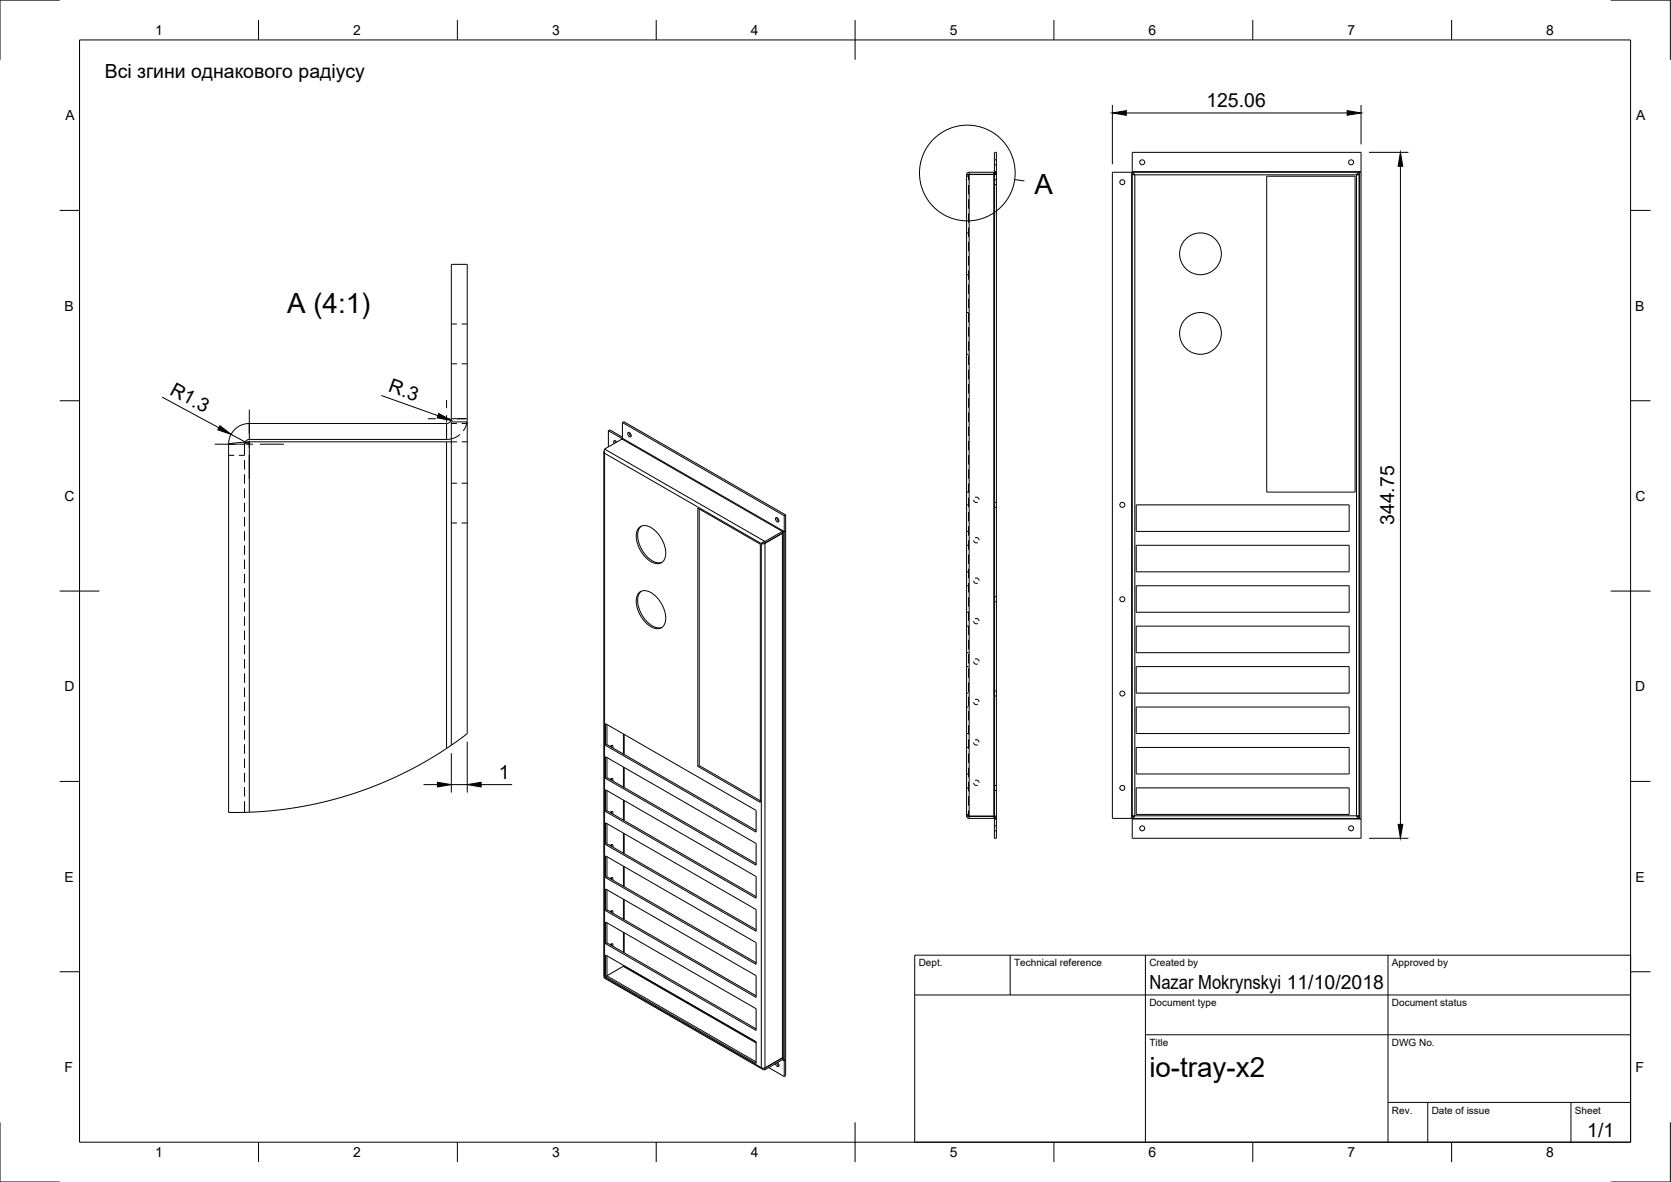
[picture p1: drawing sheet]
<svg xmlns="http://www.w3.org/2000/svg" width="420mm" height="297mm" viewBox="0 0 420 297" stroke-linecap="round" stroke-linejoin="round" font-family="sans-serif">
<!-- layer: Visible -->
<g fill="none" stroke="#000" stroke-width=".25">
<path d="M243 43.9v161.1M243.7 43.8l-.1 .1M243.7 43.3l-.5 .2-.2 .4M243.7 43.3v.5M250 43.8h-6.3M250 43.9h-7M250 43.1l-.1 .2h-6.2M250 43.2h.5v162.5h-.5zM250 43.1v-4.8h.5v4.8M250 43.1h.5M250.5 43.1v.1M284.7 43.9h.6"/>
<path d="M284.7 43.3v.5l.6 .1M284.7 43.3l.6 .6M284.7 43.9h-.2v-.6h-4.8v162.4h4.8v-.6h.2M284.7 43.3v-5h57.5v4.8h-.5v.2M284.7 43.9v161.2M284.7 43.3h57M284.7 43.9h.4M285.2 43.9h.1M318.5 44.3h22.2v79.4h-22.2zM341.2 43.9h-.1M341.3 43.9h.4M341.7 43.9h-.6"/>
<path d="M341.7 43.3v.5l-.6 .1M341.7 43.3l-.6 .6M341.7 43.9h.2v-.7h.3v162.5h-.3v-.6h-.2M341.7 43.9v161.2M57.5 111.6v92.6l7.6-.2 7.4-.8 7.3-1.3 7.1-1.9 7-2.4 6.8-2.9 6.6-3.5 6.2-3.9M62.7 110.4l-.6 .2-.5 .5M62.7 106.4l-2 .4-1.7 1.2-1.1 1.6-.4 2M62.7 106.4v4M113.5 105.2a1.2 1.2 0 0 1-1.2 1.2h-49.6M113.5 106h4v78.4l-4 2.9zM113.5 111h-50.8l-4 .4-1.2 .2M113.5 105.2v-38.8h4v38.8"/>
<path d="M113.5 105.2h4M113.5 110.3l-1.2 .1h-49.6M117.5 105.2l-.1 .8M151.8 113.6v131.8l.2 .2M153 108.2v4.1M153 108.2l3.4 2M153 108.2l.3-.2 3.2 1.9M154.7 110.7l.1 .6M155 111.1l-.6-.3v.7M156.4 110.3l-4.4 2.6v1l-.2-.2 .1-.3M156.4 110.2v.1M156.5 106.2l.4-.2 40.6 23.4"/>
<path d="M156.5 110.1l-.1 .1M156.5 106.2l40.7 23.4M156.5 106.2v3.9M156.5 110.1l-.1 .2M157.9 108.8l.4-.1 .2 .2 .2 .8-.4 .1-.2-.2zM158.2 108.7l.1 .5 .4 .4M160.6 132.7a2.67 2.67 0 0 1 3.8 .3 7.4 7.4 0 0 1 2.7 7.5 2.2 2.2 0 0 1-3.4 .7 7.9 7.9 0 0 1-3.7-7.3zM161.2 132.2a3.8 3.8 0 0 0-.6 4.2 7.2 7.2 0 0 0 4.7 5l1.2-.1M175.5 127.7l15.7 9.1v64.8l-15.7-9zM175.8 127.9v64.5M192.2 136.4l.1 .1M192.3 136.5l-.4-.1-.5 .2"/>
<path d="M192.3 136.5l-.9 .1M192.3 136.1l-.9 .5M192.3 136.1v.4M195 130.2l.4-.1 .2 .2 .2 .8h-.4l-.2-.2zM195.3 130.1l.2 .5 .4 .4M196.9 133.5v.5l-4.6 2.5M196.9 133.5l.3 .2M196.9 133.8l-4.6 2.7M197 133.5h-.1M197.2 133.6l-.4-.2-4.5 2.7M197.2 129.6v4M197.2 133.7v132.8"/>
<path d="M197.5 133.4h.1M197.5 129.4v4l-.3 .2M197.5 133.4v132.9l-.3 .2M197.5 133.4l-.3 .3M197.5 129.4l-.3 .2M285.7 126.9h53.5v6.6h-53.5zM285.7 137h53.5v6.7h-53.5zM160.6 149a2.67 2.67 0 0 1 3.8 .4 7.4 7.4 0 0 1 2.7 7.5 2.2 2.2 0 0 1-3.4 .6 7.9 7.9 0 0 1-3.7-7.2zM161.2 148.6a3.8 3.8 0 0 0-.6 4.1 7.2 7.2 0 0 0 4.7 5.1l1.2-.1M285.7 147.2h53.5v6.7h-53.5zM285.7 157.4h53.5v6.6h-53.5zM285.7 167.5h53.5v6.7h-53.5z"/>
<path d="M285.7 177.7h53.5v6.6h-53.5zM152.3 181.9l37.8 21.8v5.4l-37.8-21.8zM152.3 190.2l37.8 21.8v5.4l-37.8-21.8zM152.3 198.5l37.8 21.8v5.4l-37.8-21.8zM152.6 195.4l-.3 .2M152.6 187.1l-.3 .2M152.6 187.1l37.5 21.6M152.6 182.1v5M152.6 190.4v5M152.6 198.7v5M152.6 195.4l37.5 21.6M153.4 187.6l.6-.3 .1 .6"/>
<path d="M153.4 195.9l.6-.3 .1 .7M153.8 187.3l-.1 .4M153.8 195.6l-.1 .5M156.9 184.6v5M156.9 192.9v5M175.8 192.4l-.3 .2M175.8 192.4l15.4 8.8M285.7 187.8h53.5v6.7h-53.5zM285.7 198h53.5v6.7h-53.5zM152.3 206.8l37.8 21.8v5.4l-37.8-21.8zM152.3 215.1l37.8 21.8v5.4l-37.8-21.8zM152.6 212l-.3 .2"/>
<path d="M152.6 203.7l-.3 .2M152.6 207v5M152.6 215.3v5M152.6 203.7l37.5 21.6M152.6 212l37.5 21.6M153.4 204.2l.6-.3 .1 .7M153.4 212.5l.6-.2 .1 .6M153.8 203.9l-.1 .5M153.8 212.2l-.1 .5M156.9 201.2v5M156.9 209.5v5M156.9 217.8v5"/>
<path d="M243 205l.2 .5 .5 .2M243 205l7 .1M243.6 205.1l.1 .1M243.7 205.2h6.3M243.7 205.7h6.2l.1 .1M243.7 205.2v.5M250 205.8v4.9h.5v-4.9M250 205.8h.5M250.5 205.7v.1M284.7 205.7v5h57.5v-4.9h-.5v-.1M284.7 205.7h57M284.7 205.1h.4"/>
<path d="M285.3 205l-.1 .1M285.3 205l-.6 .1M285.3 205l-.6 .2v.5M285.3 205l-.6 .7M341.1 205l.6 .2v.5M341.1 205l.6 .7M341.1 205l.1 .1M341.1 205l.6 .1M341.3 205.1h.4M152.3 223.4l37.8 21.8v5.4l-37.8-21.8zM152.3 231.7l37.8 21.8v5.5l-37.8-21.8zM152.6 236.9l-.3 .3"/>
<path d="M152.6 228.6l-.3 .2M152.6 220.3l-.3 .2M152.6 223.6v5M152.6 231.9v5M152.6 220.3l37.5 21.6M152.6 228.6l37.5 21.6M152.6 236.9l37.5 21.6M153.4 237.4l.6-.2 .1 .6M153.4 229.1l.6-.2 .1 .6M153.4 220.8l.6-.2 .1 .6M153.8 237.2l-.1 .4M153.8 228.9l-.1 .4"/>
<path d="M153.8 220.5l-.1 .5M156.9 226.1v5M156.9 234.4v5M152 245.6v.1M152 245.6l-.1 .2 39.9 22.9M152.3 245.5l4.6-2.8 33.2 19.2M152.3 240l37.8 21.8v5.5l-37.8-21.8zM152.6 240.2v5.1l37.5 21.6M192.3 268.4h.1M192.3 268.4v.4M193.3 268.3l3.9 2.2M195.3 267.1l.6 .7"/>
<path d="M195.5 267l.3 .5-.2 .5-.4-.2-.2-.5M196.8 266.4l.4 .2M196.8 266.4l-4.5 2.4M196.9 265.8l-4.6 2.6M196.9 265.8v.5l.3 .2M196.9 266.3l-.1 .1M196.9 265.8l-4.6 2.6-.9-.1 .4 .4 .5 .1M197.2 266.6v3.9M197.5 266.3v.1M197.5 266.4v3.9l-.3 .2M197.5 266.4l-.3 .2"/>
<circle cx="282.2" cy="45.8" r=".63"/>
<circle cx="287.2" cy="40.8" r=".63"/>
<circle cx="339.7" cy="40.8" r=".63"/>
<circle cx="301.8" cy="63.8" r="5.3"/>
<circle cx="301.8" cy="83.8" r="5.3"/>
<circle cx="282.2" cy="126.9" r=".63"/>
<circle cx="282.2" cy="150.6" r=".63"/>
<circle cx="282.2" cy="174.3" r=".63"/>
<circle cx="282.2" cy="198" r=".63"/>
<circle cx="287.2" cy="208.2" r=".63"/>
<circle cx="339.7" cy="208.2" r=".63"/>
</g>
<!-- layer: Visible Narrow -->
<g fill="none" stroke="#000" stroke-width=".25">
<path d="M243.7 43.9v161.2M249.9 43.3v.5M249.9 43.9v161.2M284.5 43.9v161.2M284.7 43.1h57M285.3 43.9h55.8v161.1h-55.8zM341.9 43.9v161.2M62.7 111v93.1M112.3 106.4v4M112.3 111v77.1M152 113.9l39.4 22.7v131.7l-39.4-22.7zM152 112.9l40.3 23.2"/>
<path d="M156.4 110.3l40.3 23.3 .1 132.8M156.5 110.1l40.3 23.3M192.3 136.5v131.9M196.7 134h.1M196.9 134v131.8M156.8 184.4v5.1M156.8 192.8v5M156.8 201.1v5M156.8 209.4v5M156.8 217.7v5M249.9 205.2v.5M284.7 205.8h57"/>
<path d="M156.8 226v5M156.8 234.3v5M156.7 242.8l33.4 19.3M156.8 242.6v.2M192.3 268.4h.1M196.7 265.9h.1"/>
</g>
<!-- layer: Hidden -->
<g fill="none" stroke="#000" stroke-width=".25">
<path d="M243 58.5h.5M243 44.3h.5M243 43.9h.5M243.5 43.9v1.4M243.5 46.5v2.4M243.5 50.1v2.3M243.5 53.6v2.4M243.5 57.2v2.4M243.6 43.9h-.1M243.7 43.9h-.2M250 40.2h.5M250 41.4h.5"/>
<path d="M250 45.2h.5M250 46.4h.5M250 43.9h.5M250 43.3h.5M250.5 43.2l-.5 .6M243 69h.5M243 78.5h.5M243.5 60.8v2.4M243.5 64.3v2.4M243.5 67.9v2.4M243.5 71.5v2.4M243.5 75.1v2.3"/>
<path d="M243.5 78.6v2.4M113.5 91.4h1.4M113.5 81.4h1.4M116.1 91.4h1.4M116.1 81.4h1.4M243 89h.5M243.5 82.2v2.4M243.5 85.8v2.4M243.5 89.4v2.3M243.5 92.9v2.4M243.5 96.5v2.4M57.5 111.6h1.4"/>
<path d="M57.5 114.4h1.4M60.1 111.6h1.4M61.5 111.6v2.8h-1.4M61.5 115.6v2.4M61.5 119.2v2.4M61.6 111.1l-.1 .5M62.7 111l-1.2 .6M113.5 106.4h1.4M113.5 111h1.4M115.7 109.2l-1 .7-1.2 .4M116.1 106.4h1.4M116.1 111h1.4"/>
<path d="M117.4 106l-.3 1.2-.6 1.1M243.5 100.1v2.3M243.5 103.6v2.4M243.5 107.2v2.4M243.5 110.8v2.4M243.5 114.4v2.3M243.5 117.9v2.4M61.5 122.8v2.3M61.5 126.3v2.4M61.5 129.9v2.4M61.5 133.5v2.4M61.5 137.1v2.3"/>
<path d="M113.5 131.4h1.4M113.5 121.4h1.4M116.1 131.4h1.4M116.1 121.4h1.4M243 137h.5M243 133.5h.5M243 126.9h.5M243 123.7h.5M243.5 121.5v2.4M243.5 125.1v2.4M243.5 128.6v2.4M243.5 132.2v2.4"/>
<path d="M243.5 135.8v2.4M243.5 139.4v2.3M244.8 135.8l.4 .6h.6M244.8 125.6l.4 .6h.6M245.2 135.2h.6l.4 .6M245.2 125h.6l.4 .6M250 126.3h.5M250 127.5h.5M61.5 140.6v2.4M61.5 144.2v2.4M61.5 147.8v2.4M61.5 151.3v2.4"/>
<path d="M61.5 154.9v2.4M61.5 158.5v2.4M243 157.4h.5M243 153.9h.5M243 147.2h.5M243 143.7h.5M243.5 142.9v2.4M243.5 146.5v2.4M243.5 150.1v2.4M243.5 153.6v2.4M243.5 157.2v2.4M244.8 145.9l.4 .6h.6"/>
<path d="M244.8 156.1l.4 .6h.6M245.2 145.3h.6l.4 .6M245.2 155.5h.6l.4 .6M250 150h.5M250 151.2h.5M61.5 162.1v2.3M61.5 165.6v2.4M61.5 169.2v2.4M61.5 172.8v2.4M61.5 176.3v2.4M61.5 179.9v2.4M243 177.7h.5"/>
<path d="M243 174.2h.5M243 167.5h.5M243 164h.5M243.5 160.8v2.4M243.5 164.4v2.3M243.5 167.9v2.4M243.5 171.5v2.4M243.5 175.1v2.4M243.5 178.6v2.4M244.8 176.4l.4 .6h.6M244.8 166.2l.4 .6h.6M245.2 175.8h.6l.4 .6"/>
<path d="M245.2 165.7h.6l.4 .5M250 173.7h.5M250 174.9h.5M61.5 183.5v2.4M61.5 187.1v2.3M61.5 190.6v2.4M61.5 194.2v2.4M61.5 197.8v2.4M243 198h.5M243 194.5h.5M243 187.8h.5M243 184.3h.5"/>
<path d="M243.5 182.2v2.4M243.5 185.8v2.4M243.5 189.4v2.3M243.5 192.9v2.4M243.5 196.5v2.4M244.8 196.7l.4 .6h.6M244.8 186.6l.4 .6h.6M245.2 196.1h.6l.4 .6M245.2 186h.6l.4 .6M250 197.4h.5M250 198.6h.5M61.5 201.3v2.8"/>
<path d="M243 204.7h.5M243 205h.5M243.5 205l.1 .1M243.5 205l.2 .1M243.5 200.1v2.4M243.5 203.7v1.3M250 205.2l.5 .5M250 207.5h.5M250 208.8h.5M250 205.1h.5M250 205.7h.5"/>
</g>
<!-- layer: Border -->
<g fill="none" stroke="#000" stroke-width=".25">
<path d="M15 0h-15v15M20 10h390v277h-390zM65 5v5M115 5v5M165 5v5M215 5v10M265 5v5M315 5v5M365 5v5M405 0h15v15M15 52.9h5M410 52.9h5"/>
<path d="M15 100.7h5M410 100.7h5M15 148.5h10M405 148.5h10M15 196.4h5M410 196.4h5M15 244.2h5M410 244.2h5M0 282v15h15M65 287v5M115 287v5M165 287v5"/>
<path d="M215 282v10M265 287v5M315 287v5M365 287v5M420 282v15h-15"/>
</g>
<!-- layer: TitleBlock -->
<path d="M230 240h180v47h-180zM230 250h180M254 240v10M288 240v47M349 240v47M288 260h122M349 277h61M359 277v10M395 277v10" fill="none" stroke="#000" stroke-width=".25"/>
<!-- layer: Dimensions -->
<g fill="none" stroke="#000" stroke-width=".25">
<path d="M279.7 26.4v14.9M283.2 28.4h55.5M342.2 26.4v9.9M344.2 38.3h9.9M352.1 41.8v165.4M40.8 99.8l14.2 7.7M95.9 99.4l14.2 5.1M58.1 109.2l4.6 2.4M106.5 197.2h3.5M113.5 189.3v9.9M113.5 197.2h4M117.5 186.4v12.8"/>
<path d="M121 197.2h7.8M344.2 210.7h9.9"/>
</g>
<path d="M279.7 28.4l3.5-.6v1.2zM338.7 27.8l3.5 .6-3.5 .6zM352.1 38.3l.6 3.5h-1.2zM55.3 107l2.8 2.2-3.4-1.2zM110.3 103.9l3.1 1.7-3.5-.6zM110 196.6l3.5 .6-3.5 .6zM117.5 197.2l3.5-.6v1.2zM351.5 207.2h1.2l-.6 3.5z" fill="#000" stroke="#000" stroke-width=".25"/>
<!-- layer: Annotations -->
<g fill="none" stroke="#000" stroke-width=".25">
<path d="M255.1 45.1l2.5 .4"/>
<circle cx="243.2" cy="43.5" r="12"/>
</g>
<!-- layer: Center Lines -->
<path d="M54 111.6h6M61.8 111.6h1.8M62.7 102.9v6.1M62.7 110.7v1.8M62.7 114.3v6M65.4 111.6h6M107.6 105.2h2M111.4 105.2h1.8M112.3 100.5v2.1M112.3 104.3v1.8M112.3 107.9v2M115 105.2h2" fill="none" stroke="#000" stroke-width=".25"/>
<g font-size="7">
<text x="260.1" y="48.6">A</text>
<text x="72.2" y="78.6">A (4:1)</text>
<text x="289" y="270.5">io-tray-x2</text>
</g>
<g font-size="4.9">
<text x="26.3" y="19.7">Всі згини однакового радіусу</text>
<text x="303.3" y="26.8">125.06</text>
<text x="42.5" y="98.9" transform="rotate(28 42.5 98.9)">R1.3</text>
<text x="97.5" y="98.3" transform="rotate(20 97.5 98.3)">R.3</text>
<text x="350.6" y="132" transform="rotate(-90 350.6 132)">344.75</text>
<text x="125.4" y="195.7">1</text>
<text x="289" y="248.5">Nazar Mokrynskyi 11/10/2018</text>
<text x="399.1" y="285.7">1/1</text>
</g>
<g font-size="3.5">
<text x="39" y="8.8">1</text>
<text x="88.8" y="8.8">2</text>
<text x="138.8" y="8.8">3</text>
<text x="188.7" y="8.8">4</text>
<text x="238.8" y="8.8">5</text>
<text x="288.7" y="8.8">6</text>
<text x="338.8" y="8.8">7</text>
<text x="388.8" y="8.8">8</text>
<text x="16.4" y="30.2">A</text>
<text x="411.4" y="30.2">A</text>
<text x="16.2" y="78">B</text>
<text x="411.2" y="78">B</text>
<text x="16.2" y="125.9">C</text>
<text x="411.2" y="125.9">C</text>
<text x="16.2" y="173.7">D</text>
<text x="411.2" y="173.7">D</text>
<text x="16.2" y="221.5">E</text>
<text x="411.2" y="221.5">E</text>
<text x="16.2" y="269.4">F</text>
<text x="411.2" y="269.4">F</text>
<text x="39" y="290.8">1</text>
<text x="88.8" y="290.8">2</text>
<text x="138.8" y="290.8">3</text>
<text x="188.7" y="290.8">4</text>
<text x="238.8" y="290.8">5</text>
<text x="288.7" y="290.8">6</text>
<text x="338.8" y="290.8">7</text>
<text x="388.8" y="290.8">8</text>
</g>
<g font-size="2.5">
<text x="231" y="242.8">Dept.</text>
<text x="255" y="242.8">Technical reference</text>
<text x="289" y="242.8">Created by</text>
<text x="350" y="242.8">Approved by</text>
<text x="289" y="252.8">Document type</text>
<text x="350" y="252.8">Document status</text>
<text x="289" y="262.8">Title</text>
<text x="350" y="262.8">DWG No.</text>
<text x="350" y="279.8">Rev.</text>
<text x="360" y="279.8">Date of issue</text>
<text x="396" y="279.8">Sheet</text>
</g>
</svg>
